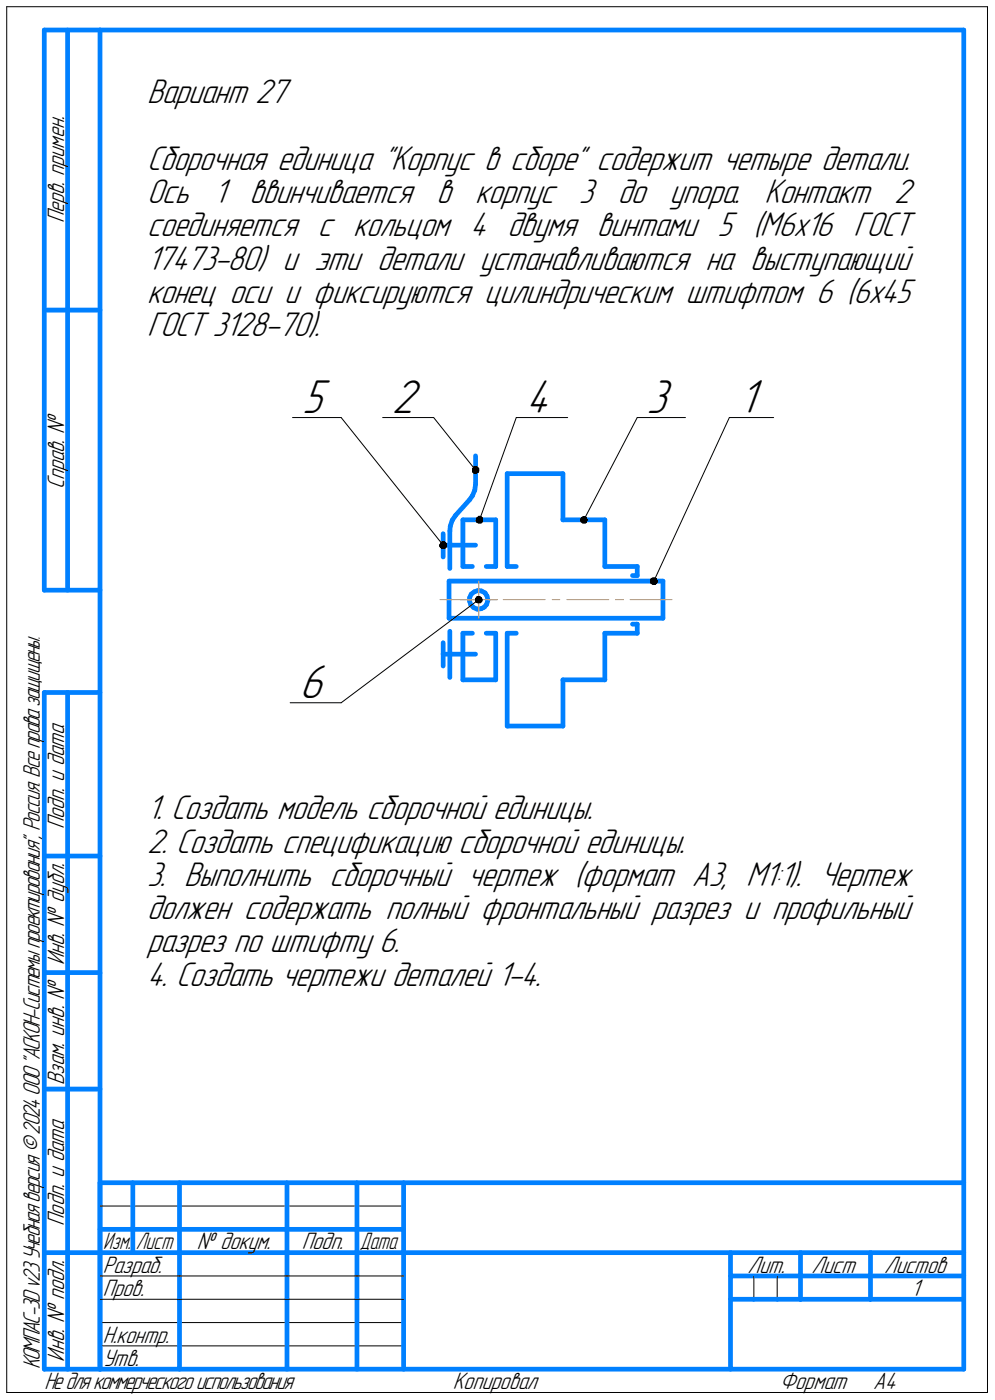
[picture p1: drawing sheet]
<svg xmlns="http://www.w3.org/2000/svg" width="213mm" height="300mm" viewBox="0 0 213 300" stroke-linecap="round" stroke-linejoin="round" font-family="sans-serif">
<g fill="none" stroke="#000" stroke-width=".21">
<path d="M1.4 1.4h210.1zM1.4 1.4v297zM211.5 1.4v297zM62.7 89.5h10.4zM73.1 89.5l21.8 27.3zM82 89.5h10.9zM92.9 89.5l9 11.3zM110.6 89.5l-7.9 21.9zM110.6 89.5h11zM136.5 89.5l-11.4 21.9zM136.5 89.5h10.3zM156.2 89.5l-16.2 35z"/>
<path d="M156.2 89.5h9.5zM62.1 150.6h11zM73.1 150.6l29.4-22.1zM21.4 258.5h65zM21.4 273.5h17zM21.4 278.5h17zM38.4 273.5h23.1zM38.4 278.5h23.1zM61.5 273.5h15zM61.5 278.5h15zM76.5 273.5h9.9zM76.5 278.5h9.9z"/>
<path d="M161.5 273.5v5zM166.5 273.5v5zM1.4 298.4h210.1zM21.4 283.5h65zM21.4 288.5h65z"/>
</g>
<g fill="none" stroke="#0080ff" stroke-width="1">
<path d="M9.5 6.4v120.1zM9.5 6.4h11.9zM14.5 6.4v120.1zM21.4 6.4h185zM21.4 6.4v287.1zM206.4 6.4v287.1zM9.5 66.5h11.9zM101.9 97.7v6.1zM94.9 114.4v5zM94.9 116.8h7zM96.4 116.8v5zM96.4 113.8v3z"/>
<path d="M96.4 112.8v1zM96.9 111.5l-.5 1.3zM97.5 110.5l-.6 1zM99.1 111.4h7.1zM99.1 111.4v10zM100.6 107.1l-3.1 3.4zM101.2 106.3l-.6 .8zM101.7 105.1l-.5 1.2zM101.9 103.8l-.2 1.3zM106.2 111.4v10zM108.6 101.5h12zM108.6 101.5v19.9z"/>
<path d="M120.6 111.4h8.9zM120.6 101.5v9.9zM129.5 111.4v10zM9.5 126.5h11.9zM94.9 137.8v4.9zM96.2 128.5v4zM96.2 132.5h45.8zM96.2 124.5v4zM96.2 124.5h45.8zM96.4 135.3v4.9zM99.1 135.7v10zM99.1 135.7h2.1z"/>
<path d="M99.1 121.4h2.1zM100.6 128.1v.8zM100.6 128.9l.2 .7zM100.8 129.6l.6 .6zM100.9 127.3l.7-.5zM100.9 127.3l-.3 .8zM101.4 130.2l.8 .4zM101.6 126.8l.8-.2zM102.2 130.6l.8-.1zM102.4 126.6l.7 .1zM103 130.5l.7-.4zM103.1 126.7l.8 .4z"/>
<path d="M103.9 127.1l.4 .7zM104.1 135.7h2.1zM104.1 121.4h2.1zM104.2 129.5l-.5 .6zM104.3 127.8l.2 .7zM104.5 128.7l-.3 .8zM104.5 128.5v.2zM106.2 135.7v10zM108.6 135.7v19.9zM108.6 135.7h2zM108.6 121.4h2zM129.5 135.7h7z"/>
<path d="M129.5 135.7v10zM129.5 121.4h7zM135.5 133.8h1zM135.5 123.4h1zM136.5 133.8v1.9zM136.5 121.4v2zM142 128.5v4zM142 124.5v4zM9.5 148.4v145.1zM9.5 148.4h11.9zM14.5 148.4v145.1zM94.9 140.2h7z"/>
<path d="M96.4 140.2v5zM99.1 145.7h7.1zM108.6 155.6h12zM120.6 145.7h8.9zM120.6 145.7v9.9zM9.5 183.5h11.9zM9.5 208.4h11.9zM9.5 233.4h11.9zM21.4 253.5h185zM21.4 253.5v40zM28.4 253.5v15zM38.4 253.5v25z"/>
<path d="M61.5 253.5v25zM76.5 253.5v25zM86.4 253.5v40zM9.5 268.5h11.9zM21.4 263.5h7zM21.4 268.5h7zM28.4 263.5h10zM28.4 268.5h10zM38.4 278.5v15zM38.4 263.5h23.1zM38.4 268.5h23.1zM61.5 278.5v15z"/>
<path d="M61.5 263.5h15zM61.5 268.5h15zM76.5 278.5v15zM76.5 263.5h9.9zM76.5 268.5h9.9zM86.4 268.5h120zM156.5 268.5v25zM156.5 273.5h14.9zM156.5 278.5h5zM161.5 278.5h5zM166.5 278.5h4.9zM171.4 268.5v10z"/>
<path d="M171.4 273.5h35zM171.4 278.5h15zM186.4 268.5v10zM186.4 278.5h20zM9.5 293.5h11.9zM21.4 293.5h185z"/>
</g>
<path d="M94.2 128.5h9zM98.6 128.5h3.9zM102.5 128.5h4zM102.5 128.5v4zM102.5 124.5v4zM104.6 128.5h1.7zM107.8 128.5h9zM118.3 128.5h1.6zM121.4 128.5h9zM131.8 128.5h1.7zM135 128.5h8.9z" fill="none" stroke="#ff8000" stroke-width=".21"/>
<g fill="#fff" stroke="#fff" stroke-width=".21">
<path d="M158.2 80.7h5.5zM158.2 80.8h5.5zM158.2 80.9h5.5zM158.2 80.9h5.5zM158.2 81h5.5zM158.2 81.1h5.5zM158.2 81.2h5.5zM158.2 81.3h5.5zM158.2 81.4h5.5zM158.2 81.4h5.5zM158.2 81.5h5.5zM158.2 81.6h5.5zM158.2 81.7h5.5zM158.2 81.8h5.5zM158.2 81.9h5.5zM158.2 82h5.5zM158.2 82h5.5zM158.2 82.1h5.5zM158.2 82.2h5.5zM158.2 82.3h5.5zM158.2 82.4h5.5zM158.2 82.5h5.5zM158.2 82.5h5.5zM158.2 82.6h5.5zM158.2 82.7h5.5zM158.2 82.8h5.5zM158.2 82.9h5.5zM158.2 83h5.5zM158.2 83.1h5.5zM158.2 83.1h5.5zM158.2 83.2h5.5zM158.2 83.3h5.5zM158.2 83.4h5.5zM158.2 83.5h5.5zM158.2 83.6h5.5zM158.2 83.7h5.5zM158.2 83.7h5.5zM158.2 83.8h5.5zM158.2 83.9h5.5zM158.2 84h5.5zM158.2 84.1h5.5zM158.2 84.2h5.5zM158.2 84.2h5.5zM158.2 84.3h5.5zM158.2 84.4h5.5zM158.2 84.5h5.5zM158.2 84.6h5.5zM158.2 84.7h5.5zM158.2 84.8h5.5zM158.2 84.8h5.5zM158.2 84.9h5.5zM158.2 85h5.5zM158.2 85.1h5.5zM158.2 85.2h5.5zM158.2 85.3h5.5zM158.2 85.3h5.5zM158.2 85.4h5.5zM158.2 85.5h5.5zM158.2 85.6h5.5zM158.2 85.7h5.5zM158.2 85.8h5.5zM158.2 85.9h5.5zM158.2 85.9h5.5zM158.2 86h5.5zM158.2 86.1h5.5zM158.2 86.2h5.5zM158.2 86.3h5.5zM158.2 86.4h5.5zM158.2 86.4h5.5zM158.2 86.5h5.5zM158.2 86.6h5.5zM158.2 86.7h5.5zM158.2 86.8h5.5zM158.2 86.9h5.5zM158.2 87h5.5zM158.2 87h5.5zM158.2 87.1h5.5zM158.2 87.2h5.5zM158.2 87.3h5.5zM158.2 87.4h5.5zM158.2 87.5h5.5zM158.2 87.5h5.5zM158.2 87.6h5.5zM158.2 87.7h5.5zM158.2 87.8h5.5zM158.2 87.9h5.5zM158.2 88h5.5zM158.2 88.1h5.5zM158.2 88.1h5.5zM158.2 88.2h5.5zM158.2 88.3h5.5zM158.2 88.4h5.5zM158.2 88.5h5.5zM158.2 88.6h5.5zM158.2 88.6h5.5zM158.2 88.7h5.5zM158.2 88.8h5.5zM158.2 88.9h5.5zM158.2 89h5.5zM158.2 89.1h5.5zM158.2 89.2h5.5zM158.2 89.2h5.5zM158.2 89.3h5.5zM158.2 89.4h5.5zM158.2 89.5h5.5zM158.2 89.6h5.5zM158.2 89.7h5.5zM158.2 89.7h5.5zM158.2 89.8h5.5zM158.2 89.9h5.5zM158.2 90h5.5zM158.2 90.1h5.5zM158.2 90.2h5.5zM158.2 90.3h5.5zM158.2 90.3h5.5zM158.2 90.4h5.5zM158.2 90.5h5.5z"/>
<path d="M84 80.7h6.9zM84 80.8h6.9zM84 80.9h6.9zM84 80.9h6.9zM84 81h6.9zM84 81.1h6.9zM84 81.2h6.9zM84 81.3h6.9zM84 81.4h6.9zM84 81.4h6.9zM84 81.5h6.9zM84 81.6h6.9zM84 81.7h6.9zM84 81.8h6.9zM84 81.9h6.9zM84 82h6.9zM84 82h6.9zM84 82.1h6.9zM84 82.2h6.9zM84 82.3h6.9zM84 82.4h6.9zM84 82.5h6.9zM84 82.5h6.9zM84 82.6h6.9zM84 82.7h6.9zM84 82.8h6.9zM84 82.9h6.9zM84 83h6.9zM84 83.1h6.9zM84 83.1h6.9zM84 83.2h6.9zM84 83.3h6.9zM84 83.4h6.9zM84 83.5h6.9zM84 83.6h6.9zM84 83.7h6.9zM84 83.7h6.9zM84 83.8h6.9zM84 83.9h6.9zM84 84h6.9zM84 84.1h6.9zM84 84.2h6.9zM84 84.2h6.9zM84 84.3h6.9zM84 84.4h6.9zM84 84.5h6.9zM84 84.6h6.9zM84 84.7h6.9zM84 84.8h6.9zM84 84.8h6.9zM84 84.9h6.9zM84 85h6.9zM84 85.1h6.9zM84 85.2h6.9zM84 85.3h6.9zM84 85.3h6.9zM84 85.4h6.9zM84 85.5h6.9zM84 85.6h6.9zM84 85.7h6.9zM84 85.8h6.9zM84 85.9h6.9zM84 85.9h6.9zM84 86h6.9zM84 86.1h6.9zM84 86.2h6.9zM84 86.3h6.9zM84 86.4h6.9zM84 86.4h6.9zM84 86.5h6.9zM84 86.6h6.9zM84 86.7h6.9zM84 86.8h6.9zM84 86.9h6.9zM84 87h6.9zM84 87h6.9zM84 87.1h6.9zM84 87.2h6.9zM84 87.3h6.9zM84 87.4h6.9zM84 87.5h6.9zM84 87.5h6.9zM84 87.6h6.9zM84 87.7h6.9zM84 87.8h6.9zM84 87.9h6.9zM84 88h6.9zM84 88.1h6.9zM84 88.1h6.9zM84 88.2h6.9zM84 88.3h6.9zM84 88.4h6.9zM84 88.5h6.9zM84 88.6h6.9zM84 88.6h6.9zM84 88.7h6.9zM84 88.8h6.9zM84 88.9h6.9zM84 89h6.9zM84 89.1h6.9zM84 89.2h6.9zM84 89.2h6.9zM84 89.3h6.9zM84 89.4h6.9zM84 89.5h6.9zM84 89.6h6.9zM84 89.7h6.9zM84 89.7h6.9zM84 89.8h6.9zM84 89.9h6.9zM84 90h6.9zM84 90.1h6.9zM84 90.2h6.9zM84 90.3h6.9zM84 90.3h6.9zM84 90.4h6.9zM84 90.5h6.9z"/>
<path d="M138.4 80.7h6.5zM138.4 80.8h6.5zM138.4 80.9h6.5zM138.4 80.9h6.5zM138.4 81h6.5zM138.4 81.1h6.5zM138.4 81.2h6.5zM138.4 81.3h6.5zM138.4 81.4h6.5zM138.4 81.4h6.5zM138.4 81.5h6.5zM138.4 81.6h6.5zM138.4 81.7h6.5zM138.4 81.8h6.5zM138.4 81.9h6.5zM138.4 82h6.5zM138.4 82h6.5zM138.4 82.1h6.5zM138.4 82.2h6.5zM138.4 82.3h6.5zM138.4 82.4h6.5zM138.4 82.5h6.5zM138.4 82.5h6.5zM138.4 82.6h6.5zM138.4 82.7h6.5zM138.4 82.8h6.5zM138.4 82.9h6.5zM138.4 83h6.5zM138.4 83.1h6.5zM138.4 83.1h6.5zM138.4 83.2h6.5zM138.4 83.3h6.5zM138.4 83.4h6.5zM138.4 83.5h6.5zM138.4 83.6h6.5zM138.4 83.7h6.5zM138.4 83.7h6.5zM138.4 83.8h6.5zM138.4 83.9h6.5zM138.4 84h6.5zM138.4 84.1h6.5zM138.4 84.2h6.5zM138.4 84.2h6.5zM138.4 84.3h6.5zM138.4 84.4h6.5zM138.4 84.5h6.5zM138.4 84.6h6.5zM138.4 84.7h6.5zM138.4 84.8h6.5zM138.4 84.8h6.5zM138.4 84.9h6.5zM138.4 85h6.5zM138.4 85.1h6.5zM138.4 85.2h6.5zM138.4 85.3h6.5zM138.4 85.3h6.5zM138.4 85.4h6.5zM138.4 85.5h6.5zM138.4 85.6h6.5zM138.4 85.7h6.5zM138.4 85.8h6.5zM138.4 85.9h6.5zM138.4 85.9h6.5zM138.4 86h6.5zM138.4 86.1h6.5zM138.4 86.2h6.5zM138.4 86.3h6.5zM138.4 86.4h6.5zM138.4 86.4h6.5zM138.4 86.5h6.5zM138.4 86.6h6.5zM138.4 86.7h6.5zM138.4 86.8h6.5zM138.4 86.9h6.5zM138.4 87h6.5zM138.4 87h6.5zM138.4 87.1h6.5zM138.4 87.2h6.5zM138.4 87.3h6.5zM138.4 87.4h6.5zM138.4 87.5h6.5zM138.4 87.5h6.5zM138.4 87.6h6.5zM138.4 87.7h6.5zM138.4 87.8h6.5zM138.4 87.9h6.5zM138.4 88h6.5zM138.4 88.1h6.5zM138.4 88.1h6.5zM138.4 88.2h6.5zM138.4 88.3h6.5zM138.4 88.4h6.5zM138.4 88.5h6.5zM138.4 88.6h6.5zM138.4 88.6h6.5zM138.4 88.7h6.5zM138.4 88.8h6.5zM138.4 88.9h6.5zM138.4 89h6.5zM138.4 89.1h6.5zM138.4 89.2h6.5zM138.4 89.2h6.5zM138.4 89.3h6.5zM138.4 89.4h6.5zM138.4 89.5h6.5zM138.4 89.6h6.5zM138.4 89.7h6.5zM138.4 89.7h6.5zM138.4 89.8h6.5zM138.4 89.9h6.5zM138.4 90h6.5zM138.4 90.1h6.5zM138.4 90.2h6.5zM138.4 90.3h6.5zM138.4 90.3h6.5zM138.4 90.4h6.5zM138.4 90.5h6.5z"/>
<path d="M112.6 80.7h6.9zM112.6 80.8h6.9zM112.6 80.9h6.9zM112.6 80.9h6.9zM112.6 81h6.9zM112.6 81.1h6.9zM112.6 81.2h6.9zM112.6 81.3h6.9zM112.6 81.4h6.9zM112.6 81.4h6.9zM112.6 81.5h6.9zM112.6 81.6h6.9zM112.6 81.7h6.9zM112.6 81.8h6.9zM112.6 81.9h6.9zM112.6 82h6.9zM112.6 82h6.9zM112.6 82.1h6.9zM112.6 82.2h6.9zM112.6 82.3h6.9zM112.6 82.4h6.9zM112.6 82.5h6.9zM112.6 82.5h6.9zM112.6 82.6h6.9zM112.6 82.7h6.9zM112.6 82.8h6.9zM112.6 82.9h6.9zM112.6 83h6.9zM112.6 83.1h6.9zM112.6 83.1h6.9zM112.6 83.2h6.9zM112.6 83.3h6.9zM112.6 83.4h6.9zM112.6 83.5h6.9zM112.6 83.6h6.9zM112.6 83.7h6.9zM112.6 83.7h6.9zM112.6 83.8h6.9zM112.6 83.9h6.9zM112.6 84h6.9zM112.6 84.1h6.9zM112.6 84.2h6.9zM112.6 84.2h6.9zM112.6 84.3h6.9zM112.6 84.4h6.9zM112.6 84.5h6.9zM112.6 84.6h6.9zM112.6 84.7h6.9zM112.6 84.8h6.9zM112.6 84.8h6.9zM112.6 84.9h6.9zM112.6 85h6.9zM112.6 85.1h6.9zM112.6 85.2h6.9zM112.6 85.3h6.9zM112.6 85.3h6.9zM112.6 85.4h6.9zM112.6 85.5h6.9zM112.6 85.6h6.9zM112.6 85.7h6.9zM112.6 85.8h6.9zM112.6 85.9h6.9zM112.6 85.9h6.9zM112.6 86h6.9zM112.6 86.1h6.9zM112.6 86.2h6.9zM112.6 86.3h6.9zM112.6 86.4h6.9zM112.6 86.4h6.9zM112.6 86.5h6.9zM112.6 86.6h6.9zM112.6 86.7h6.9zM112.6 86.8h6.9zM112.6 86.9h6.9zM112.6 87h6.9zM112.6 87h6.9zM112.6 87.1h6.9zM112.6 87.2h6.9zM112.6 87.3h6.9zM112.6 87.4h6.9zM112.6 87.5h6.9zM112.6 87.5h6.9zM112.6 87.6h6.9zM112.6 87.7h6.9zM112.6 87.8h6.9zM112.6 87.9h6.9zM112.6 88h6.9zM112.6 88.1h6.9zM112.6 88.1h6.9zM112.6 88.2h6.9zM112.6 88.3h6.9zM112.6 88.4h6.9zM112.6 88.5h6.9zM112.6 88.6h6.9zM112.6 88.6h6.9zM112.6 88.7h6.9zM112.6 88.8h6.9zM112.6 88.9h6.9zM112.6 89h6.9zM112.6 89.1h6.9zM112.6 89.2h6.9zM112.6 89.2h6.9zM112.6 89.3h6.9zM112.6 89.4h6.9zM112.6 89.5h6.9zM112.6 89.6h6.9zM112.6 89.7h6.9zM112.6 89.7h6.9zM112.6 89.8h6.9zM112.6 89.9h6.9zM112.6 90h6.9zM112.6 90.1h6.9zM112.6 90.2h6.9zM112.6 90.3h6.9zM112.6 90.3h6.9zM112.6 90.4h6.9zM112.6 90.5h6.9z"/>
<path d="M64.7 80.7h6.4zM64.7 80.8h6.4zM64.7 80.9h6.4zM64.7 80.9h6.4zM64.7 81h6.4zM64.7 81.1h6.4zM64.7 81.2h6.4zM64.7 81.3h6.4zM64.7 81.4h6.4zM64.7 81.4h6.4zM64.7 81.5h6.4zM64.7 81.6h6.4zM64.7 81.7h6.4zM64.7 81.8h6.4zM64.7 81.9h6.4zM64.7 82h6.4zM64.7 82h6.4zM64.7 82.1h6.4zM64.7 82.2h6.4zM64.7 82.3h6.4zM64.7 82.4h6.4zM64.7 82.5h6.4zM64.7 82.5h6.4zM64.7 82.6h6.4zM64.7 82.7h6.4zM64.7 82.8h6.4zM64.7 82.9h6.4zM64.7 83h6.4zM64.7 83.1h6.4zM64.7 83.1h6.4zM64.7 83.2h6.4zM64.7 83.3h6.4zM64.7 83.4h6.4zM64.7 83.5h6.4zM64.7 83.6h6.4zM64.7 83.7h6.4zM64.7 83.7h6.4zM64.7 83.8h6.4zM64.7 83.9h6.4zM64.7 84h6.4zM64.7 84.1h6.4zM64.7 84.2h6.4zM64.7 84.2h6.4zM64.7 84.3h6.4zM64.7 84.4h6.4zM64.7 84.5h6.4zM64.7 84.6h6.4zM64.7 84.7h6.4zM64.7 84.8h6.4zM64.7 84.8h6.4zM64.7 84.9h6.4zM64.7 85h6.4zM64.7 85.1h6.4zM64.7 85.2h6.4zM64.7 85.3h6.4zM64.7 85.3h6.4zM64.7 85.4h6.4zM64.7 85.5h6.4zM64.7 85.6h6.4zM64.7 85.7h6.4zM64.7 85.8h6.4zM64.7 85.9h6.4zM64.7 85.9h6.4zM64.7 86h6.4zM64.7 86.1h6.4zM64.7 86.2h6.4zM64.7 86.3h6.4zM64.7 86.4h6.4zM64.7 86.4h6.4zM64.7 86.5h6.4zM64.7 86.6h6.4zM64.7 86.7h6.4zM64.7 86.8h6.4zM64.7 86.9h6.4zM64.7 87h6.4zM64.7 87h6.4zM64.7 87.1h6.4zM64.7 87.2h6.4zM64.7 87.3h6.4zM64.7 87.4h6.4zM64.7 87.5h6.4zM64.7 87.5h6.4zM64.7 87.6h6.4zM64.7 87.7h6.4zM64.7 87.8h6.4zM64.7 87.9h6.4zM64.7 88h6.4zM64.7 88.1h6.4zM64.7 88.1h6.4zM64.7 88.2h6.4zM64.7 88.3h6.4zM64.7 88.4h6.4zM64.7 88.5h6.4zM64.7 88.6h6.4zM64.7 88.6h6.4zM64.7 88.7h6.4zM64.7 88.8h6.4zM64.7 88.9h6.4zM64.7 89h6.4zM64.7 89.1h6.4zM64.7 89.2h6.4zM64.7 89.2h6.4zM64.7 89.3h6.4zM64.7 89.4h6.4zM64.7 89.5h6.4zM64.7 89.6h6.4zM64.7 89.7h6.4zM64.7 89.7h6.4zM64.7 89.8h6.4zM64.7 89.9h6.4zM64.7 90h6.4zM64.7 90.1h6.4zM64.7 90.2h6.4zM64.7 90.3h6.4zM64.7 90.3h6.4zM64.7 90.4h6.4zM64.7 90.5h6.4z"/>
<path d="M64.1 141.8h7zM64.1 141.9h7zM64.1 142h7zM64.1 142.1h7zM64.1 142.2h7zM64.1 142.2h7zM64.1 142.3h7zM64.1 142.4h7zM64.1 142.5h7zM64.1 142.6h7zM64.1 142.7h7zM64.1 142.7h7zM64.1 142.8h7zM64.1 142.9h7zM64.1 143h7zM64.1 143.1h7zM64.1 143.2h7zM64.1 143.3h7zM64.1 143.3h7zM64.1 143.4h7zM64.1 143.5h7zM64.1 143.6h7zM64.1 143.7h7zM64.1 143.8h7zM64.1 143.8h7zM64.1 143.9h7zM64.1 144h7zM64.1 144.1h7zM64.1 144.2h7zM64.1 144.3h7zM64.1 144.4h7zM64.1 144.4h7zM64.1 144.5h7zM64.1 144.6h7zM64.1 144.7h7zM64.1 144.8h7zM64.1 144.9h7zM64.1 144.9h7zM64.1 145h7zM64.1 145.1h7zM64.1 145.2h7zM64.1 145.3h7zM64.1 145.4h7zM64.1 145.5h7zM64.1 145.5h7zM64.1 145.6h7zM64.1 145.7h7zM64.1 145.8h7zM64.1 145.9h7zM64.1 146h7zM64.1 146h7zM64.1 146.1h7zM64.1 146.2h7zM64.1 146.3h7zM64.1 146.4h7zM64.1 146.5h7zM64.1 146.6h7zM64.1 146.6h7zM64.1 146.7h7zM64.1 146.8h7zM64.1 146.9h7zM64.1 147h7zM64.1 147.1h7zM64.1 147.2h7zM64.1 147.2h7zM64.1 147.3h7zM64.1 147.4h7zM64.1 147.5h7zM64.1 147.6h7zM64.1 147.7h7zM64.1 147.7h7zM64.1 147.8h7zM64.1 147.9h7zM64.1 148h7zM64.1 148.1h7zM64.1 148.2h7zM64.1 148.3h7zM64.1 148.3h7zM64.1 148.4h7zM64.1 148.5h7zM64.1 148.6h7zM64.1 148.7h7zM64.1 148.8h7zM64.1 148.8h7zM64.1 148.9h7zM64.1 149h7zM64.1 149.1h7zM64.1 149.2h7zM64.1 149.3h7zM64.1 149.4h7zM64.1 149.4h7zM64.1 149.5h7zM64.1 149.6h7zM64.1 149.7h7zM64.1 149.8h7zM64.1 149.9h7zM64.1 149.9h7zM64.1 150h7zM64.1 150.1h7zM64.1 150.2h7zM64.1 150.3h7zM64.1 150.4h7zM64.1 150.5h7zM64.1 150.5h7zM64.1 150.6h7zM64.1 150.7h7zM64.1 150.8h7zM64.1 150.9h7zM64.1 151h7zM64.1 151h7zM64.1 151.1h7zM64.1 151.2h7zM64.1 151.3h7zM64.1 151.4h7zM64.1 151.5h7zM64.1 151.6h7zM64.1 151.6h7zM64.1 151.7h7z"/>
</g>
<g fill="#000" stroke="#000" stroke-width=".21">
<path d="M101.6 100h.5zM101.3 100.1h1zM101.3 100.2h1.1zM101.3 100.2h1.1zM101.3 100.3h1.2zM101.2 100.4h1.4zM101.2 100.5h1.4zM101.1 100.6h1.5zM101.1 100.7h1.5zM101.1 100.8h1.5zM101.1 100.8h1.5zM101.1 100.9h1.5zM101.1 101h1.5zM101.1 101.1h1.4zM101.2 101.2h1.3zM101.3 101.3h1.1zM101.3 101.3h1zM101.4 101.4h.7z"/>
<path d="M94.7 116.1h.5zM94.6 116.2h.7zM94.4 116.2h1zM94.4 116.3h1.1zM94.3 116.4h1.3zM94.3 116.5h1.4zM94.2 116.6h1.5zM94.1 116.7h1.6zM94.1 116.8h1.6zM94.1 116.8h1.6zM94.1 116.9h1.6zM94.1 117h1.6zM94.1 117.1h1.6zM94.1 117.2h1.5zM94.2 117.3h1.4zM94.3 117.3h1.3zM94.4 117.4h1.1zM94.5 117.5h.8zM94.5 117.6h.7z"/>
<path d="M102.4 110.7h.6zM102.4 110.7h.7zM102.3 110.8h.9zM102.2 110.9h1.1zM102 111h1.4zM102 111.1h1.4zM102 111.2h1.5zM101.9 111.3h1.6zM101.9 111.3h1.6zM101.9 111.4h1.6zM101.9 111.5h1.6zM101.9 111.6h1.6zM101.9 111.7h1.6zM102 111.8h1.4zM102 111.8h1.4zM102 111.9h1.3zM102.2 112h1zM102.4 112.1h.7z"/>
<path d="M124.8 110.7h.6zM124.6 110.8h1zM124.5 110.9h1.1zM124.5 111h1.2zM124.4 111.1h1.3zM124.4 111.2h1.3zM124.3 111.3h1.5zM124.2 111.3h1.6zM124.3 111.4h1.5zM124.3 111.5h1.5zM124.3 111.6h1.5zM124.4 111.7h1.3zM124.4 111.8h1.3zM124.4 111.8h1.3zM124.5 111.9h1.1zM124.6 112h1zM124.7 112.1h.8z"/>
<path d="M102.1 127.8h.7zM102.1 127.9h.9zM102 128h1zM101.9 128.1h1.2zM101.9 128.2h1.3zM101.8 128.3h1.4zM101.8 128.4h1.5zM101.8 128.4h1.5zM101.8 128.5h1.5zM101.8 128.6h1.5zM101.8 128.7h1.5zM101.8 128.8h1.5zM101.9 128.9h1.4zM101.9 128.9h1.3zM101.9 129h1.2zM102 129.1h1zM102.2 129.2h.8z"/>
<path d="M139.7 123.9h.7zM139.5 124h1zM139.4 124h1.2zM139.4 124.1h1.3zM139.4 124.2h1.3zM139.3 124.3h1.5zM139.3 124.4h1.5zM139.3 124.5h1.5zM139.2 124.5h1.6zM139.3 124.6h1.5zM139.3 124.7h1.5zM139.3 124.8h1.5zM139.4 124.9h1.4zM139.4 125h1.3zM139.4 125.1h1.2zM139.5 125.1h1zM139.7 125.2h.8z"/>
</g>
<g font-size="10.8">
<text x="64.7" y="88.5">5</text>
<text x="84" y="88.5">2</text>
<text x="112.6" y="88.5">4</text>
<text x="138.5" y="88.5">3</text>
<text x="158.2" y="88.5">1</text>
<text x="64.1" y="149.7">6</text>
</g>
<g font-size="7.8">
<text x="31.5" y="22.1">Вариант 27</text>
<text x="31.5" y="36.4">Сборочная единица &quot;Корпус в сборе&quot; содержит четыре детали.</text>
<text x="31.5" y="43.5">Ось</text>
<text x="45.8" y="43.5">1</text>
<text x="53.4" y="43.5">ввинчивается</text>
<text x="93.5" y="43.5">в</text>
<text x="101.8" y="43.5">корпус</text>
<text x="124" y="43.5">3</text>
<text x="132.3" y="43.5">до</text>
<text x="143.4" y="43.5">упора.</text>
<text x="163.7" y="43.5">Контакт</text>
<text x="191.5" y="43.5">2</text>
<text x="31.5" y="50.6">соединяется с кольцом 4 двумя винтами 5 (М6х16 ГОСТ</text>
<text x="31.5" y="57.8">17473-80) и эти детали устанавливаются на выступающий</text>
<text x="31.5" y="64.9">конец оси и фиксируются цилиндрическим штифтом 6 (6х45</text>
<text x="31.5" y="72.1">ГОСТ 3128-70).</text>
<text x="31.5" y="175.6">1. Создать модель сборочной единицы.</text>
<text x="31.5" y="182.7">2. Создать спецификацию сборочной единицы.</text>
<text x="31.5" y="189.9">3. Выполнить сборочный чертеж (формат А3, М1:1). Чертеж</text>
<text x="31.5" y="197">должен содержать полный фронтальный разрез и профильный</text>
<text x="31.5" y="204.1">разрез по штифту 6.</text>
<text x="31.5" y="211.3">4. Создать чертежи деталей 1-4.</text>
</g>
<g font-size="5.4">
<text x="13.8" y="47.9" transform="rotate(-90 13.8 47.9)">Перв. примен.</text>
<text x="13.8" y="104.8" transform="rotate(-90 13.8 104.8)">Справ. №</text>
<text x="13.8" y="177.7" transform="rotate(-90 13.8 177.7)">Подп. и дата</text>
<text x="13.8" y="206.8" transform="rotate(-90 13.8 206.8)">Инв. № дубл.</text>
<text x="13.8" y="232.6" transform="rotate(-90 13.8 232.6)">Взам. инв. №</text>
<text x="13.8" y="262.7" transform="rotate(-90 13.8 262.7)">Подп. и дата</text>
<text x="42.2" y="267.8">№ докум.</text>
<text x="64.6" y="267.8">Подп.</text>
<text x="22" y="272.8">Разраб.</text>
<text x="160.1" y="272.8">Лит.</text>
<text x="173.8" y="272.8">Лист</text>
<text x="189.3" y="272.8">Листов</text>
<text x="22" y="277.8">Пров.</text>
<text x="195.1" y="277.8">1</text>
<text x="22" y="287.8">Н.контр.</text>
<text x="8.5" y="293.5" transform="rotate(-90 8.5 293.5)">КОМПАС-3Dv23Учебнаяверсия©2024ООО&quot;АСКОН-Системыпроектирования&quot;, Россия. Всеправазащищены.</text>
<text x="13.8" y="291.8" transform="rotate(-90 13.8 291.8)">Инв. № подл.</text>
<text x="22" y="292.8">Утв.</text>
<text x="9.5" y="297.7">Недлякоммерческогоиспользования</text>
<text x="97" y="297.8">Копировал</text>
<text x="167" y="297.8">Формат</text>
<text x="187" y="297.8">A4</text>
</g>
<g font-size="5.3">
<text x="22.1" y="267.8">Изм.</text>
<text x="29.1" y="267.8">Лист</text>
<text x="77.1" y="267.8">Дата</text>
</g>
</svg>
